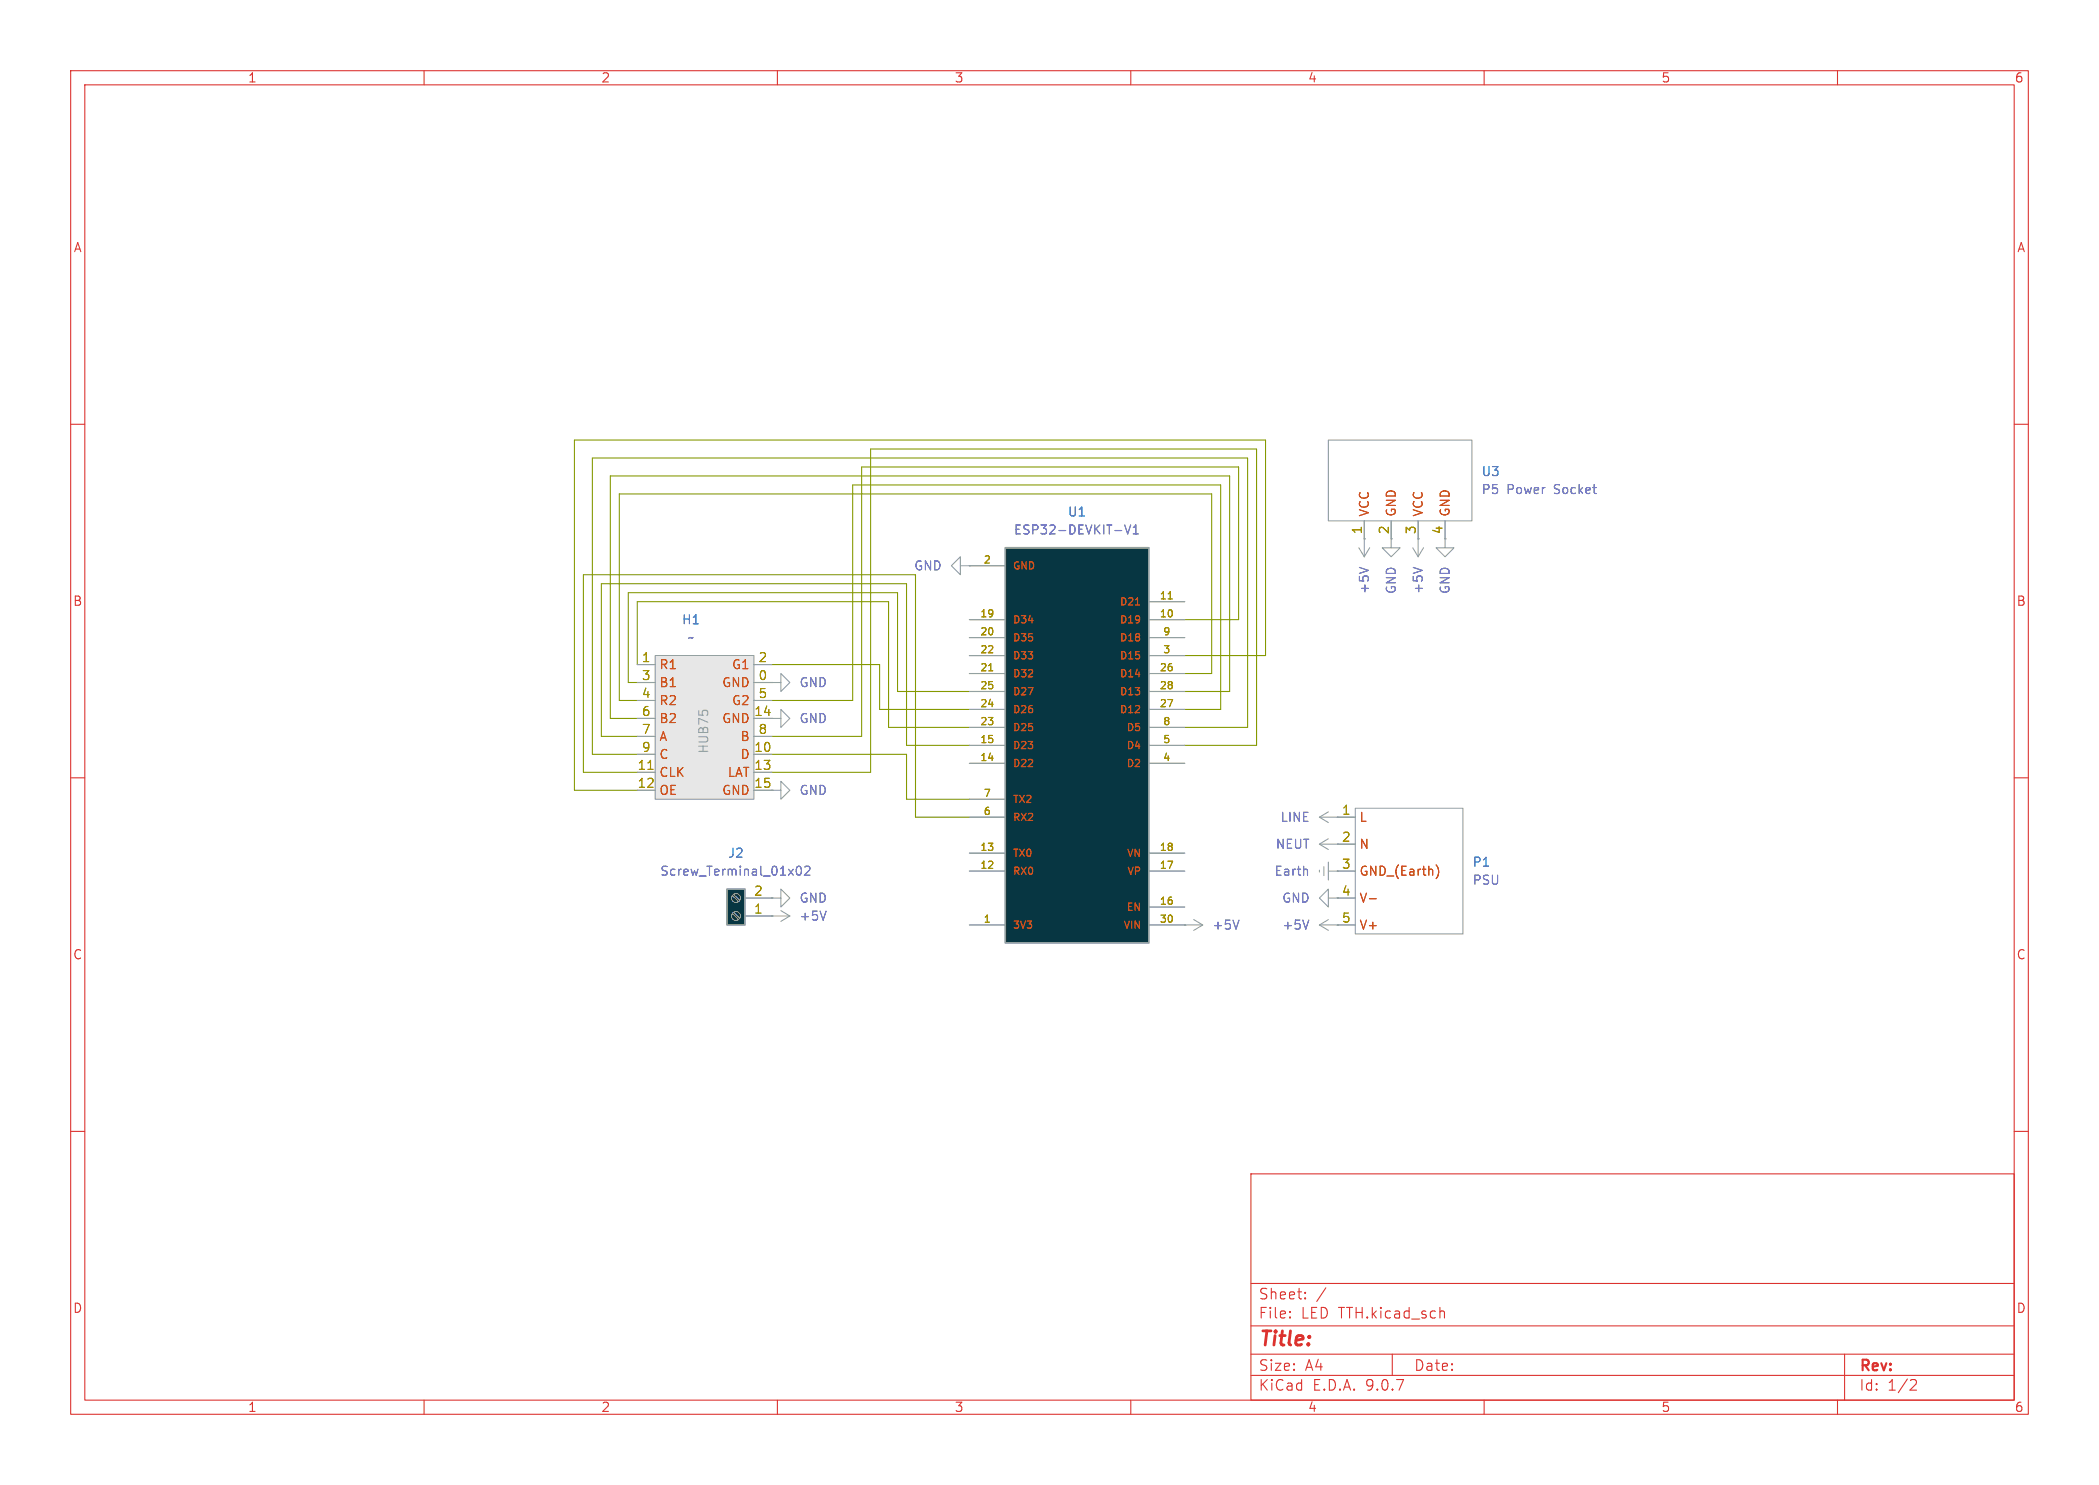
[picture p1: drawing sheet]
<svg xmlns="http://www.w3.org/2000/svg" width="297mm" height="210mm" viewBox="0 0 297 210" stroke-linecap="round" stroke-linejoin="round" font-family="sans-serif">
<g fill="none" stroke="#dc322f" stroke-width=".15">
<path d="M10 10h277v190h-277zM12 12h273v186h-273zM60 10v2M110 10v2M160 10v2M210 10v2M260 10v2M10 60h2M285 60h2M10 110h2M285 110h2M10 160h2"/>
<path d="M177 166h108v32h-108zM285 160h2M60 198v2M110 198v2M160 198v2M177 194.5h108M177 191.5h108M177 187.5h108M177 181.5h108M182.5 186.3h.1l-.1 .1M182.5 186.3v.1M182.5 185.5v.1"/>
<path d="M182.5 185.5h.1l-.1 .1M184.7 183.6v.1M184.7 183.6h-.1l.1 .1M184.7 182.8v.1M184.7 182.8h-.1l.1 .1M187.6 182.1l-1.3 2M197 191.5v3M204 185.4l.3 .1 .1 .1v.8M210 198v2M260 198v2M261 191.5v6.5M270.5 195.1l.5 .1a.41 .41 0 0 1 .1 .5l-.9 .9h1"/>
</g>
<path d="M109.2 96.5h1.3v-1.2l1.3 1.2-1.3 1.3v-1.3M109.2 96.5h.1M109.2 101.6h1.3v-1.3l1.3 1.3-1.3 1.3v-1.3M109.2 101.6h.1M109.2 111.8h1.3v-1.3l1.3 1.3-1.3 1.2v-1.2M109.2 111.8h.1M186.7 115.6l1.3 .7M186.7 115.6h2.5M188 114.8l-1.3 .8M189.2 115.6h.1" fill="none" stroke="#93a1a1" stroke-width=".15"/>
<path d="M92.7 92.7h14v20.3h-14z" fill="#e7e7e7"/>
<g fill="none" stroke="#93a1a1" stroke-width=".15">
<path d="M90.2 94h2.5M90.2 96.5h2.5M90.2 99.1h2.5M92.7 92.7h14v20.3h-14zM106.7 94h2.5M106.7 96.5h2.5M106.7 99.1h2.5M90.2 101.6h2.5M90.2 104.1h2.5M90.2 106.7h2.5M90.2 109.2h2.5M90.2 111.8h2.5"/>
<path d="M106.7 101.6h2.5M106.7 104.1h2.5M106.7 106.7h2.5M106.7 109.2h2.5M106.7 111.8h2.5M186.7 119.4l1.3 .7M186.7 119.4h2.5M188 118.6l-1.3 .8M186.7 123.1v.2M186.7 130.8l1.3 .8M186.7 130.8h2.5M187.3 122.6v1.2"/>
<path d="M188 127v-1.3l-1.3 1.3 1.3 1.3v-1.3h1.2M188 123.2h1.2M188 121.9v2.6M188 130l-1.3 .8M189.2 123.2h.1M189.2 130.8h.1"/>
</g>
<path d="M91.7 108.8h.7" fill="none" stroke="#b58900" stroke-width=".15"/>
<path d="M184.9 123l.1 .8M185.2 130.1l-.4 1.3" fill="none" stroke="#6c71c4" stroke-width=".15"/>
<path d="M191.8 114.3h15.2v17.8h-15.2z" fill="#fff"/>
<path d="M189.2 115.6h2.6M189.2 119.4h2.6M191.8 114.3h15.2v17.8h-15.2zM189.2 123.2h2.6M189.2 127h2.6M189.2 130.8h2.6" fill="none" stroke="#93a1a1" stroke-width=".15"/>
<path d="M193.8 127.1h.9M203.2 122.3a1.46 1.46 0 0 1 0 2" fill="none" stroke="#cb4b16" stroke-width=".15"/>
<path d="M142.2 77.5h20.4v55.9h-20.4z" fill="#073642"/>
<path d="M142.2 77.5h20.4v55.9h-20.4z" fill="none" stroke="#93a1a1" stroke-width=".25"/>
<g fill="none" stroke="#93a1a1" stroke-width=".15">
<path d="M135.9 80v-1.3l-1.3 1.3 1.3 1.3v-1.3h1.3M137.2 80h.1M137.2 97.8h5M137.2 95.3h5M137.2 92.7h5M137.2 90.2h5M137.2 87.6h5M137.2 80h5M162.6 97.8h5M162.6 95.3h5M162.6 92.7h5M162.6 90.2h5"/>
<path d="M162.6 87.6h5M162.6 85.1h5M137.2 108h5M137.2 105.4h5M137.2 102.9h5M137.2 100.3h5M137.2 115.6h5M137.2 113h5M162.6 108h5M162.6 105.4h5M162.6 102.9h5M162.6 100.3h5"/>
<path d="M137.2 130.8h5M137.2 123.2h5M137.2 120.7h5M162.6 130.8h7.6M162.6 128.3h5M162.6 123.2h5M162.6 120.7h5M167.6 130.8h.1M168.9 130l1.3 .8M170.2 130.8l-1.3 .8"/>
</g>
<path d="M160.7 85.6h.6" fill="none" stroke="#cb4b16" stroke-width=".15"/>
<path d="M139.9 94.9h.6M165.3 84.7h.6" fill="none" stroke="#b58900" stroke-width=".15"/>
<path d="M159.1 74.2l.5 1.3 .4-1.3M160.4 75.5h.7M160.4 74.6l.3-.4v1.3M175.3 130.1l-.4 1.3" fill="none" stroke="#6c71c4" stroke-width=".15"/>
<path d="M102.9 125.7h2.5v5.1h-2.5z" fill="#073642"/>
<path d="M102.9 125.7h2.5v5.1h-2.5z" fill="none" stroke="#93a1a1" stroke-width=".25"/>
<g fill="none" stroke="#93a1a1" stroke-width=".15">
<path d="M199.9 77.5l.8 1.2M200.7 76.2h.1M200.7 76.2v2.5M201.4 77.5l-.7 1.2M103.6 129.2l.9 .8M103.6 126.7l.9 .8M103.8 129l.9 .9M103.8 126.5l.9 .8M105.4 129.5h3.8M105.4 127h3.8"/>
<circle cx="104.1" cy="127" r=".63"/>
<circle cx="104.1" cy="129.5" r=".63"/>
</g>
<path d="M200 80.2l1.2 .5M112.8 122.6l.2-.1a.69 .69 0 0 1 .3 1.1l-.2 .2a.69 .69 0 0 1-.3-1.2zM113.9 122.6l.2-.1h.3l.1 .1 .1 .3-.1 .1-.7 .8h.8" fill="none" stroke="#6c71c4" stroke-width=".15"/>
<path d="M188 62.2h20.3v11.5h-20.3z" fill="#fff"/>
<g fill="none" stroke="#93a1a1" stroke-width=".15">
<path d="M188 62.2h20.3v11.5h-20.3zM192.3 77.5l.7 1.2M193 76.2h.1M193 73.7v5M193.8 77.5l-.8 1.2M196.8 73.7v3.8h-1.2l1.2 1.2 1.3-1.2h-1.3M200.7 76.2h.1M200.7 73.7v2.5M204.5 73.7v3.8h-1.3l1.3 1.2 1.2-1.2h-1.2M90.2 94h2.5M90.2 96.5h2.5M90.2 99.1h2.5"/>
<path d="M106.7 94h2.5M106.7 96.5h2.5M106.7 99.1h2.5M109.2 96.5h.1M137.2 80h.1M137.2 97.8h5M137.2 95.3h5M137.2 92.7h5M137.2 90.2h5M137.2 87.6h5M137.2 80h5M162.6 97.8h5"/>
<path d="M162.6 95.3h5M162.6 92.7h5M162.6 90.2h5M162.6 87.6h5M162.6 85.1h5M90.2 101.6h2.5M90.2 104.1h2.5M90.2 106.7h2.5M90.2 109.2h2.5M90.2 111.8h2.5M106.7 101.6h2.5M106.7 104.1h2.5"/>
<path d="M106.7 106.7h2.5M106.7 109.2h2.5M106.7 111.8h2.5M109.2 111.8h.1M109.2 101.6h.1M137.2 108h5M137.2 105.4h5M137.2 102.9h5M137.2 100.3h5M137.2 115.6h5M137.2 113h5M162.6 108h5"/>
<path d="M162.6 105.4h5M162.6 102.9h5M162.6 100.3h5M189.2 115.6h.1M189.2 115.6h2.6M189.2 119.4h2.6M105.4 129.5h6.4M105.4 127h3.8M109.2 127h1.3v1.3l1.3-1.3-1.3-1.3v1.3M109.2 127h.1M109.2 129.5h.1M110.5 128.8l1.3 .7"/>
<path d="M111.8 129.5l-1.3 .8M137.2 130.8h5M137.2 123.2h5M137.2 120.7h5M162.6 130.8h5M162.6 128.3h5M162.6 123.2h5M162.6 120.7h5M167.6 130.8h.1M189.2 130.8h.1M189.2 123.2h.1M189.2 127h2.6"/>
<path d="M189.2 130.8h2.6M189.2 123.2h2.6"/>
</g>
<path d="M159.1 74.2l.5 1.3 .4-1.3M160.4 75.5h.7M160.4 74.6l.3-.4v1.3M192.3 80.2l1.3 .5M200 80.2l1.2 .5M112.8 122.6l.2-.1a.69 .69 0 0 1 .3 1.1l-.2 .2a.69 .69 0 0 1-.3-1.2zM113.9 122.6l.2-.1h.3l.1 .1 .1 .3-.1 .1-.7 .8h.8M116.9 128.8l-.4 1.3M175.3 130.1l-.4 1.3M184.9 123l.1 .8M185.2 130.1l-.4 1.3" fill="none" stroke="#6c71c4" stroke-width=".15"/>
<g fill="none" stroke="#859900" stroke-width=".15">
<path d="M90.2 94v-8.9h35.5v17.8h11.5M90.2 96.5h-1.3v-12.7h38.1v14h10.2M109.2 94h15.3v6.3h12.7M109.2 99.1h11.4v-30.5h52.1v31.7h-5.1M167.6 97.8h6.4v-30.5h-87.6v34.3h3.8M167.6 95.3h3.8v-25.4h-83.8v29.2h2.6M167.6 92.7h11.5v-30.5h-97.8v49.6h8.9M167.6 87.6h7.7v-21.6h-53.4v38.1h-12.7M90.2 104.1h-5.1v-21.5h43.2v22.8h8.9M90.2 109.2h-7.7v-27.9h47v34.3h7.7M109.2 106.7h19.1v6.3h8.9M167.6 102.9h8.9v-38.1h-92.7v41.9h6.4"/>
<path d="M167.6 105.4h10.2v-41.9h-54.6v45.7h-14"/>
</g>
<path d="M160.7 85.6h.6M193.8 127.1h.9M203.2 122.3a1.46 1.46 0 0 1 0 2" fill="none" stroke="#cb4b16" stroke-width=".15"/>
<path d="M139.9 94.9h.6M165.3 84.7h.6M91.7 108.8h.7" fill="none" stroke="#b58900" stroke-width=".15"/>
<text font-size="2.8" fill="#dc322f" x="178" y="190.9">Title:</text>
<g font-size="2.1" fill="#dc322f">
<text x="178" y="184">Sheet:</text>
<text x="178" y="186.7">File:</text>
<text x="184.1" y="186.7">LED TTH.kicad_sch</text>
<text x="178" y="196.9">KiCad</text>
<text x="178" y="194.1">Size:</text>
<text x="184.7" y="194.1">A4</text>
<text x="185.7" y="196.9">E.D.A.</text>
<text x="193.3" y="196.9">9.0.7</text>
<text x="200" y="194.1">Date:</text>
<text x="263" y="194.3">Rev:</text>
<text x="263" y="196.9">Id:</text>
<text x="267.1" y="196.9">1/2</text>
</g>
<g font-size="1.8" fill="#dc322f">
<text x="35" y="11.9">1</text>
<text x="85" y="11.9">2</text>
<text x="135" y="11.9">3</text>
<text x="185" y="11.9">4</text>
<text x="235" y="11.9">5</text>
<text x="285" y="11.9">6</text>
<text x="10.3" y="35.9">A</text>
<text x="285.3" y="35.9">A</text>
<text x="10.3" y="85.9">B</text>
<text x="285.3" y="85.9">B</text>
<text x="10.3" y="135.9">C</text>
<text x="285.3" y="135.9">C</text>
<text x="10.3" y="185.9">D</text>
<text x="285.3" y="185.9">D</text>
<text x="35" y="199.9">1</text>
<text x="85" y="199.9">2</text>
<text x="135" y="199.9">3</text>
<text x="185" y="199.9">4</text>
<text x="235" y="199.9">5</text>
<text x="285" y="199.9">6</text>
</g>
<g font-size="1.8" fill="#6c71c4">
<text x="209.6" y="70.1">P5</text>
<text x="213.2" y="70.1">Power</text>
<text x="220" y="70.1">Socket</text>
<text x="143.4" y="75.8">ESP32-DEVKIT-V1</text>
<text x="129.3" y="80.9">GND</text>
<text x="193.9" y="84.1" transform="rotate(-90 193.9 84.1)">+5V</text>
<text x="197.7" y="84.1" transform="rotate(-90 197.7 84.1)">GND</text>
<text x="201.5" y="84.1" transform="rotate(-90 201.5 84.1)">+5V</text>
<text x="205.3" y="84.1" transform="rotate(-90 205.3 84.1)">GND</text>
<text x="97.2" y="91">~</text>
<text x="113" y="97.4">GND</text>
<text x="113" y="102.5">GND</text>
<text x="113" y="112.6">GND</text>
<text x="181.1" y="116.4">LINE</text>
<text x="93.3" y="124.1">Screw_Terminal_01x02</text>
<text x="180.2" y="124.1">Earth</text>
<text x="180.4" y="120.2">NEUT</text>
<text x="208.3" y="125.3">PSU</text>
<text x="113" y="127.9">GND</text>
<text x="113" y="130.4">+5V</text>
<text x="171.5" y="131.7">+5V</text>
<text x="181.3" y="127.9">GND</text>
<text x="181.3" y="131.7">+5V</text>
</g>
<g font-size="1.8" fill="#268bd2">
<text x="209.6" y="67.5">U3</text>
<text x="151" y="73.3">U1</text>
<text x="96.4" y="88.5">H1</text>
<text x="102.9" y="121.5">J2</text>
<text x="208.3" y="122.8">P1</text>
</g>
<g font-size="1.8" fill="#b58900">
<text x="192.8" y="75.6" transform="rotate(-90 192.8 75.6)">1</text>
<text x="196.6" y="75.6" transform="rotate(-90 196.6 75.6)">2</text>
<text x="200.4" y="75.6" transform="rotate(-90 200.4 75.6)">3</text>
<text x="204.2" y="75.6" transform="rotate(-90 204.2 75.6)">4</text>
<text x="90.7" y="93.7">1</text>
<text x="107.2" y="93.7">2</text>
<text x="90.7" y="96.3">3</text>
<text x="90.7" y="98.8">4</text>
<text x="90.7" y="101.3">6</text>
<text x="106.6" y="101.3">14</text>
<text x="107.2" y="96.3">0</text>
<text x="107.2" y="98.8">5</text>
<text x="90.7" y="103.9">7</text>
<text x="90.7" y="106.4">9</text>
<text x="106.6" y="106.4">10</text>
<text x="107.2" y="103.9">8</text>
<text x="90.1" y="109">11</text>
<text x="90.1" y="111.5">12</text>
<text x="106.6" y="109">13</text>
<text x="106.6" y="111.5">15</text>
<text x="189.8" y="115.3">1</text>
<text x="189.8" y="122.9">3</text>
<text x="106.6" y="129.3">1</text>
<text x="106.6" y="126.7">2</text>
<text x="189.8" y="130.6">5</text>
</g>
<g font-size="1.8" fill="#cb4b16">
<text x="193.9" y="73.2" transform="rotate(-90 193.9 73.2)">VCC</text>
<text x="197.7" y="73.2" transform="rotate(-90 197.7 73.2)">GND</text>
<text x="201.5" y="73.2" transform="rotate(-90 201.5 73.2)">VCC</text>
<text x="205.3" y="73.2" transform="rotate(-90 205.3 73.2)">GND</text>
<text x="93.2" y="94.8">R1</text>
<text x="103.5" y="94.8">G1</text>
<text x="93.2" y="97.4">B1</text>
<text x="93.2" y="99.9">R2</text>
<text x="102.1" y="97.4">GND</text>
<text x="103.5" y="99.9">G2</text>
<text x="93.2" y="102.5">B2</text>
<text x="93.2" y="105">A</text>
<text x="93.2" y="107.5">C</text>
<text x="102.1" y="102.5">GND</text>
<text x="104.7" y="105">B</text>
<text x="104.7" y="107.5">D</text>
<text x="93.2" y="110.1">CLK</text>
<text x="93.2" y="112.6">OE</text>
<text x="102.1" y="112.6">GND</text>
<text x="102.9" y="110.1">LAT</text>
<text x="192.3" y="116.4">L</text>
<text x="192.3" y="120.2">N</text>
<text x="192.3" y="124.1">GND_(Earth)</text>
<text x="192.3" y="127.9">V-</text>
<text x="192.3" y="131.7">V+</text>
</g>
<g font-size="1.8" fill="#93a1a1">
<text x="100.4" y="106.7" transform="rotate(-90 100.4 106.7)">HUB75</text>
<text x="189.8" y="119.1">2</text>
<text x="189.8" y="126.7">4</text>
</g>
<g font-size="1.4" fill="#b58900">
<text x="139.1" y="79.8">2</text>
<text x="138.6" y="89.9">20</text>
<text x="138.6" y="87.4">19</text>
<text x="164" y="87.4">10</text>
<text x="164" y="84.8">11</text>
<text x="164.5" y="89.9">9</text>
<text x="138.6" y="95">21</text>
<text x="138.6" y="92.5">22</text>
<text x="164" y="95">26</text>
<text x="164.5" y="92.5">3</text>
<text x="138.6" y="100.1">24</text>
<text x="138.6" y="97.5">25</text>
<text x="164" y="100.1">27</text>
<text x="164" y="97.5">28</text>
<text x="138.6" y="107.7">14</text>
<text x="138.6" y="105.2">15</text>
<text x="138.6" y="102.6">23</text>
<text x="164.5" y="107.7">4</text>
<text x="164.5" y="105.2">5</text>
<text x="164.5" y="102.6">8</text>
<text x="139.1" y="112.8">7</text>
<text x="139.1" y="115.3">6</text>
<text x="138.6" y="122.9">12</text>
<text x="138.6" y="120.4">13</text>
<text x="164" y="122.9">17</text>
<text x="164" y="120.4">18</text>
<text x="139.1" y="130.6">1</text>
<text x="164" y="130.6">30</text>
<text x="164" y="128">16</text>
</g>
<g font-size="1.4" fill="#cb4b16">
<text x="143.3" y="80.7">GND</text>
<text x="143.3" y="88.4">D34</text>
<text x="158.3" y="88.4">D19</text>
<text x="158.3" y="85.8">D21</text>
<text x="143.3" y="96">D32</text>
<text x="143.3" y="93.4">D33</text>
<text x="143.3" y="90.9">D35</text>
<text x="158.3" y="96">D14</text>
<text x="158.3" y="93.4">D15</text>
<text x="158.3" y="90.9">D18</text>
<text x="143.3" y="101.1">D26</text>
<text x="143.3" y="98.5">D27</text>
<text x="158.3" y="101.1">D12</text>
<text x="158.3" y="98.5">D13</text>
<text x="143.3" y="106.1">D23</text>
<text x="143.3" y="103.6">D25</text>
<text x="159.3" y="106.1">D4</text>
<text x="159.3" y="103.6">D5</text>
<text x="143.3" y="113.8">TX2</text>
<text x="143.3" y="108.7">D22</text>
<text x="159.3" y="108.7">D2</text>
<text x="143.3" y="116.3">RX2</text>
<text x="143.3" y="123.9">RX0</text>
<text x="143.3" y="121.4">TX0</text>
<text x="159.4" y="121.4">VN</text>
<text x="159.4" y="123.9">VP</text>
<text x="143.3" y="131.5">3V3</text>
<text x="158.9" y="131.5">VIN</text>
<text x="159.3" y="129">EN</text>
</g>
</svg>
